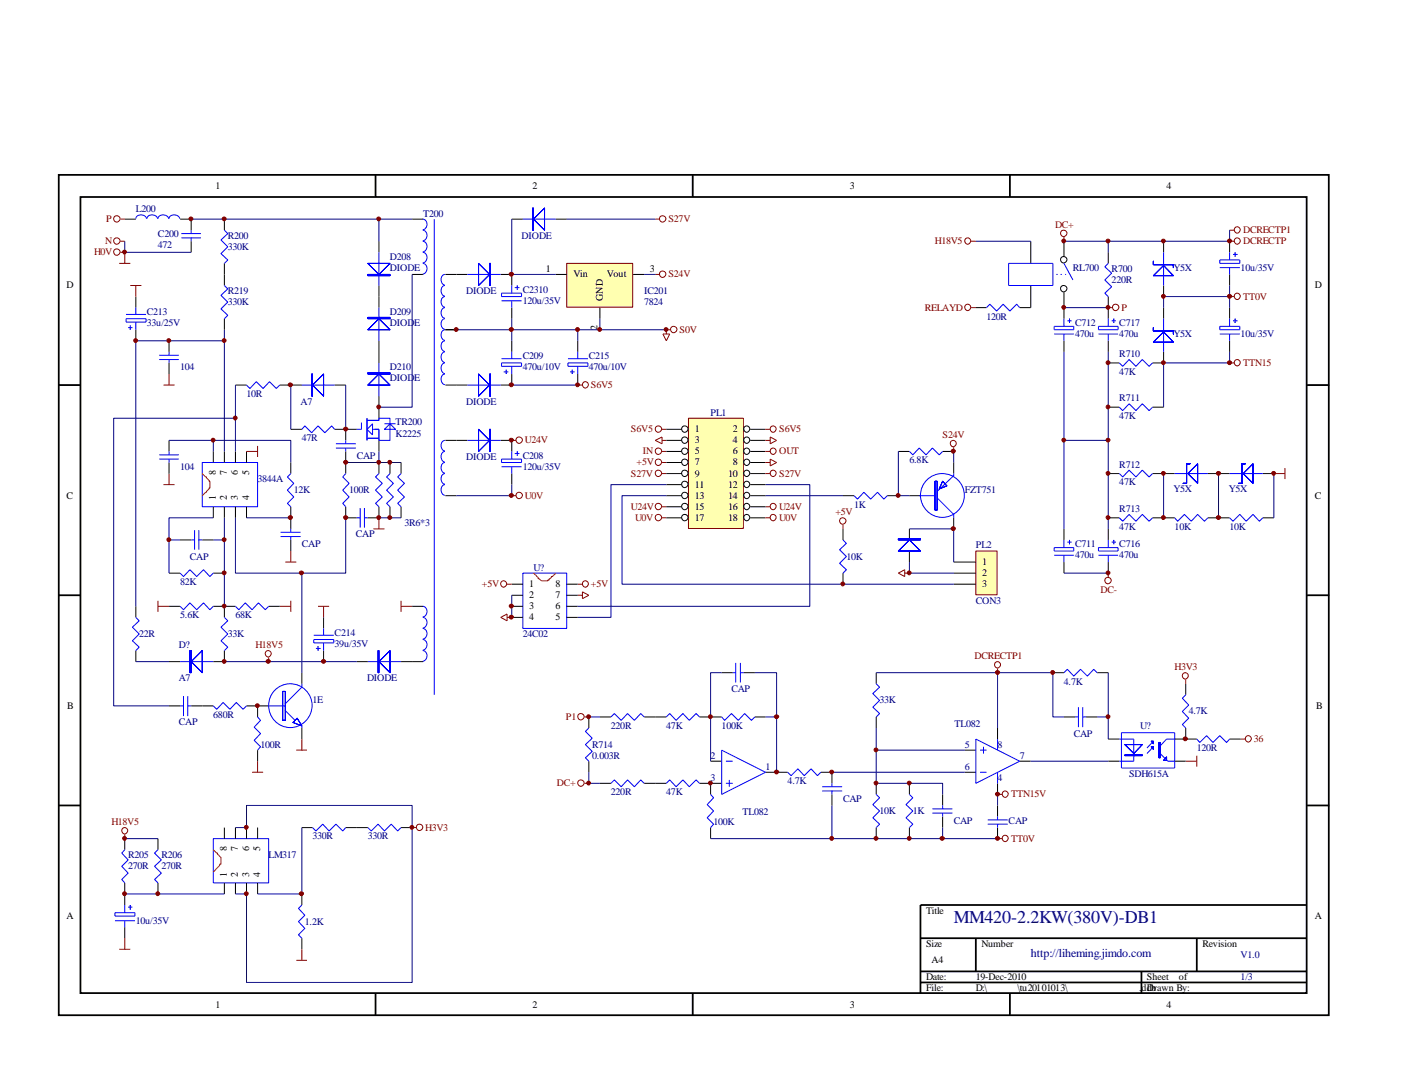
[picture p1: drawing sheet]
<svg xmlns="http://www.w3.org/2000/svg" width="279mm" height="216mm" viewBox="0 0 279 216" stroke-linecap="round" stroke-linejoin="round" font-family="sans-serif">
<g fill="none" stroke="#000" stroke-width=".35">
<path d="M11.7 34.8h252.5v167.2h-252.5zM16 39.2h243.8v158.4h-243.8zM74.7 34.8v4.4M137.8 34.8v4.4M200.8 34.8v4.4M11.7 76.6h4.3M259.9 76.6h4.4M11.7 118.4h4.3M259.9 118.4h4.4M11.7 160.3h4.3M259.9 160.3h4.4M74.7 197.7v4.4"/>
<path d="M137.8 197.7v4.4M183 186.7h76.9M183 193.3h76.9M183 195.5h76.9M194.1 186.7v6.6M200.8 197.7v4.4M227 193.3v4.4M238 186.7v6.6M259.9 180.1h-76.9v17.6"/>
</g>
<g fill="none" stroke="#000" stroke-width=".2">
<path d="M27 59v2.2M44.6 43.6v2.2M44.6 52.4v4.4M75.4 48v2.2M75.4 56.8v4.4M82 43.6h2.2M82 54.6h2.2M88.6 54.6h4.4M99.6 54.6h2.2M101.8 43.6h2.2M110.5 43.6h2.2M27 65.6v2.2"/>
<path d="M33.6 67.8v2.2M33.6 72.2v2.2M44.6 63.4v2.2M46.8 76.6h2.2M55.6 76.6h4.4M66.5 76.6h2.2M75.4 67.8v4.4M75.4 78.8v4.4M88.6 65.6h2.2M88.6 76.6h4.4M99.6 76.6h2.2M33.6 87.6v2.2"/>
<path d="M33.6 92v2.2M42.4 89.8v2.2M44.6 89.8v2.2M46.8 89.8v2.2M49 89.8v2.2M57.8 85.4h2.2M57.8 92v2.2M66.5 85.4h4.5M68.7 92v2.2M75.4 87.6v2.2M75.4 92v2.2M88.6 98.6h2.2"/>
<path d="M88.6 87.6h4.4M99.6 87.6h2.2M33.6 114h2.2M35.8 107.4h2.2M40.2 107.4h2.2M42.4 100.8v2.2M42.4 114h2.2M44.6 100.8v2.2M46.8 100.8v2.2M49 100.8v2.2M57.8 100.8v4.4M57.8 107.4v2.2"/>
<path d="M68.7 100.8v2.2h2.3M75.4 100.8v2.2h-2.2M27 120.6v2.3M27 129.5v2.2M33.6 120.6h2.2M33.6 131.7h2.2M42.4 120.6h4.4M44.6 129.5v2.2h-2.2M44.6 120.6v2.3M53.4 120.6h2.2M60 133.9v2.2M64.3 122.9v2.2"/>
<path d="M64.3 129.5v2.2M71 131.7h2.2M79.8 131.7h4.4M82 120.6h2.2M33.6 140.5h2.2M38 140.5h4.4M49 140.5h4.4M51.2 140.5v2.2M51.2 149.3v2.2M60 144.9v2.2"/>
</g>
<g fill="none" stroke="#00f" stroke-width=".2">
<path d="M44.6 45.8l.7 .7-1.4 1.3 1.4 1.3-1.4 1.4 1.4 1.2-.7 .7M44.6 56.8l.7 .7-1.4 1.3 1.4 1.3-1.4 1.4 1.4 1.2-.7 .7M75.4 50.2v6.6M84.1 45.8a1.08 1.08 0 0 1 .8 1.1 1.08 1.08 0 0 1-.8 1M84.1 48a1.08 1.08 0 0 1 .8 1.1 1.08 1.08 0 0 1-.8 1M84.1 50.2a1.08 1.08 0 0 1 .8 1.1 1.08 1.08 0 0 1-.8 1M84.1 43.6a1.08 1.08 0 0 1 .8 1.1 1.08 1.08 0 0 1-.8 1M84.1 52.4a1.08 1.08 0 0 1 .8 1.1 1.08 1.08 0 0 1-.8 1M86.4 43.6v94.7M88.5 59a1.12 1.12 0 0 0-.8 1.1 1.12 1.12 0 0 0 .8 1M88.5 56.8a1.12 1.12 0 0 0-.8 1.1 1.12 1.12 0 0 0 .8 1M88.5 54.6a1.12 1.12 0 0 0-.8 1.1 1.12 1.12 0 0 0 .8 1"/>
<path d="M93 54.6h6.6M104 43.6h6.5M25.1 63.4h3.9v.7h-3.9zM25.1 62.6h3.9M25.5 65.2h.8M25.9 64.8v.8M27 61.2v1.4M27 64.1v1.5M31.7 70.7h3.9M31.7 71.5h3.9M33.6 70v.7M33.6 71.5v.7"/>
<path d="M49 76.6l.7 .7 1.3-1.4 1.3 1.4 1.3-1.4 1.3 1.4 .7-.7M60 76.6h6.5M75.4 61.2v6.6M75.4 72.2v6.6M88.5 61.2a1.12 1.12 0 0 0-.8 1.1 1.12 1.12 0 0 0 .8 1M88.5 63.4a1.12 1.12 0 0 0-.8 1.1 1.12 1.12 0 0 0 .8 1M88.5 72.2a1.12 1.12 0 0 0-.8 1.1 1.12 1.12 0 0 0 .8 1M88.5 70a1.12 1.12 0 0 0-.8 1.1 1.12 1.12 0 0 0 .8 1M88.5 67.8a1.12 1.12 0 0 0-.8 1.1 1.12 1.12 0 0 0 .8 1M88.5 74.4a1.12 1.12 0 0 0-.8 1.1 1.12 1.12 0 0 0 .8 1M88.5 65.6a1.12 1.12 0 0 0-.8 1.1 1.12 1.12 0 0 0 .8 1M93 76.6h6.6"/>
<path d="M31.7 90.5h3.9M31.7 91.4h3.9M33.6 89.8v.7M33.6 91.4v.6M40.2 92h11v8.8h-11zM57.8 94.2l-.7 .7 1.3 1.3-1.3 1.3 1.3 1.4-1.3 1.3 .7 .6M60 85.4l.6-.6 1.4 1.3 1.2-1.3 1.4 1.3 1.4-1.3 .5 .6M68.7 94.2l-.5 .7 1.2 1.3-1.2 1.3 1.2 1.4-1.2 1.3 .5 .6M71.9 84.1v1.3h-.9M73 83.7h2.4v-.5h2.2v4.4h-2.2v-2.2h-1.3M73 83.2v4.4M73 87.2h2.4"/>
<path d="M73 85.4l1.1-1.1v2.2zM75.4 94.2l-.7 .7 1.3 1.3-1.3 1.3 1.3 1.4-1.3 1.3 .7 .6M76.5 85.4l1.1-1.1 1.1 1.1zM76.5 84.3h2.2M88.5 94.2a1.12 1.12 0 0 0-.8 1.1 1.12 1.12 0 0 0 .8 1.1M88.5 92a1.12 1.12 0 0 0-.8 1.1 1.12 1.12 0 0 0 .8 1M88.5 89.8a1.12 1.12 0 0 0-.8 1.1 1.12 1.12 0 0 0 .8 1M88.5 96.4a1.12 1.12 0 0 0-.8 1.1 1.12 1.12 0 0 0 .8 1.1M88.5 87.6a1.12 1.12 0 0 0-.8 1.1 1.12 1.12 0 0 0 .8 1M93 87.6h6.6M35.8 114l.7 .7 1.3-1.3 1.3 1.3 1.4-1.3 1.2 1.3 .7-.7M38 107.4h.7"/>
<path d="M38.7 105.5v3.9M39.5 107.4h.7M39.5 105.5v3.9M55.8 105.9h4M55.8 106.8h4M57.8 105.2v.7M57.8 106.8v.6M71 103h.6M71.6 101.1v3.9M72.5 103h.7M72.5 101.1v3.9M27 122.9l.7 .6-1.4 1.3 1.4 1.4-1.4 1.3 1.4 1.3-.7 .7"/>
<path d="M35.8 120.6l.7 .7 1.3-1.3 1.3 1.3 1.4-1.3 1.2 1.3 .7-.7M35.8 131.7h6.6M36.5 138.5v4M37.3 138.5v4M44.6 122.9l.7 .6-1.4 1.3 1.4 1.4-1.4 1.3 1.4 1.3-.7 .7M46.8 120.6l.7 .7 1.3-1.3 1.3 1.3 1.3-1.3 1.3 1.3 .7-.7M60 136.1v.6l-3.3 3.3M62.4 127.3h4v.6h-4zM62.4 126.4h4M62.8 129h1M63.2 128.6v.9M64.3 125.1v1.3"/>
<path d="M64.3 127.9v1.6M73.2 131.7h6.6M84.1 122.9a1.08 1.08 0 0 1 .8 1 1.08 1.08 0 0 1-.8 1.1M84.1 125.1a1.08 1.08 0 0 1 .8 1 1.08 1.08 0 0 1-.8 1.1M84.1 127.3a1.08 1.08 0 0 1 .8 1 1.08 1.08 0 0 1-.8 1.1M84.1 120.6a1.08 1.08 0 0 1 .8 1.1 1.08 1.08 0 0 1-.8 1.1M84.1 129.5a1.08 1.08 0 0 1 .8 1 1.08 1.08 0 0 1-.8 1.1M35.8 140.5h.7M37.3 140.5h.7M42.4 140.5l.7 .6 1.3-1.3 1.3 1.3 1.3-1.3 1.3 1.3 .7-.6M51.2 142.7l.6 .6-1.3 1.4 1.3 1.3-1.3 1.3 1.3 1.3-.6 .7M53.4 140.5h3.3"/>
<path d="M56.7 141.4l2 1.9M60 144.4v.5"/>
<circle cx="57.7" cy="140.4" r="4.3"/>
</g>
<path d="M40.2 94.2l.7 .7a1.57 1.57 0 0 1 .8 1.5v.3a1.57 1.57 0 0 1-.8 1.3l-.7 .6" fill="none" stroke="#f00" stroke-width=".2"/>
<path d="M73.2 54.6v.3h4.4v-.3zM73.2 54.6v.3h4.4v-.3z" fill="#00f" stroke="#00f" stroke-width=".2"/>
<g fill="#00f" stroke="#00f" stroke-width=".2">
<path d="M73.2 52.4h4.4l-2.2 2.2zM73.2 52.4h4.4l-2.2 2.2z" fill-rule="evenodd"/>
<path d="M73.2 63.2v.2h4.4v-.2zM73.2 63.2v.2h4.4v-.2z" fill-rule="evenodd"/>
<path d="M73.2 65.6l2.2-2.2 2.2 2.2zM73.2 65.6l2.2-2.2 2.2 2.2z" fill-rule="evenodd"/>
<path d="M73.2 74.2v.2h4.4v-.2zM73.2 74.2v.2h4.4v-.2z" fill-rule="evenodd"/>
<path d="M75.4 74.4l2.2 2.2h-4.4zM75.4 74.4l2.2 2.2h-4.4z" fill-rule="evenodd"/>
<path d="M62 74.4v4.4h.1v-4.4zM62 74.4v4.4h.1v-4.4z" fill-rule="evenodd"/>
<path d="M64.3 74.4v4.4l-2.2-2.2zM64.3 74.4v4.4l-2.2-2.2z" fill-rule="evenodd"/>
<path d="M37.8 129.5v4.4h.2v-4.4zM37.8 129.5v4.4h.2v-4.4z" fill-rule="evenodd"/>
<path d="M38 131.7l2.2-2.2v4.4zM38 131.7l2.2-2.2v4.4z" fill-rule="evenodd"/>
<path d="M75.2 129.5v4.4h.2v-4.4zM75.2 129.5v4.4h.2v-4.4z" fill-rule="evenodd"/>
<path d="M75.4 131.7l2.2-2.2v4.4zM75.4 131.7l2.2-2.2v4.4z" fill-rule="evenodd"/>
<path d="M56.2 137.6v5.7h.5v-5.7zM56.2 137.6v5.7h.5v-5.7z" fill-rule="evenodd"/>
<path d="M58.3 143.8l1.7 .6-.9-1.5zM58.3 143.8l1.7 .6-.9-1.5z" fill-rule="evenodd"/>
<path d="M97.4 52.4v4.4h.1v-4.4zM97.4 52.4v4.4h.1v-4.4z" fill-rule="evenodd"/>
<path d="M95.2 52.4l2.2 2.2-2.2 2.2zM95.2 52.4l2.2 2.2-2.2 2.2z" fill-rule="evenodd"/>
<path d="M97.4 74.4v4.4h.1v-4.4zM97.4 74.4v4.4h.1v-4.4z" fill-rule="evenodd"/>
<path d="M95.2 74.4l2.2 2.2-2.2 2.2zM95.2 74.4l2.2 2.2-2.2 2.2z" fill-rule="evenodd"/>
<path d="M97.4 85.4v4.4h.1v-4.4zM97.4 85.4v4.4h.1v-4.4z" fill-rule="evenodd"/>
<path d="M95.2 85.4l2.2 2.2-2.2 2.2zM95.2 85.4l2.2 2.2-2.2 2.2z" fill-rule="evenodd"/>
<path d="M105.9 41.4v4.4h.2v-4.4zM105.9 41.4v4.4h.2v-4.4z" fill-rule="evenodd"/>
<path d="M108.3 41.4v4.4l-2.2-2.2zM108.3 41.4v4.4l-2.2-2.2z" fill-rule="evenodd"/>
</g>
<g fill="none" stroke="#800000" stroke-width=".2">
<path d="M23.7 52.4h2.2M24 43.6h.8M24.8 50.2v2.2M25.9 56.8h2.2M27 56.8v2.2M32.5 76.6h2.2M33.6 74.4v2.2M32.5 96.4h2.2M33.6 94.2v2.2M49 89.8h2.2M51.2 88.7v2.2M31.4 119.5v2.3"/>
<path d="M56.7 111.8h2.2M57.8 109.6v2.2M57.8 119.5v2.3M74.3 105.2h2.2M75.4 103v2.2M31.4 120.6h2.2M55.6 120.6h2.2M63.2 120.6h2.2M64.3 120.6v2.3M50.1 153.7h2.2M51.2 151.5v2.2M58.9 149.3h2.1"/>
<path d="M60 147.1v2.2"/>
<circle cx="23.2" cy="43.5" r=".64"/>
</g>
<g fill="none" stroke="#000080" stroke-width=".2">
<path d="M38 43.6h44M75.4 43.6v4.4M82 54.6v26.4h-6.6M44.6 67.8h-17.6v52.8M44.6 65.6v24.2M46.8 76.6v13.2M57.8 76.6v8.8M68.7 76.6v8.8M33.6 87.6h8.8M42.4 89.8v-2.2h15.4v4.4M46.8 83.2h-24.2v57.3h11M75.4 89.8v2.2h-6.7"/>
<path d="M33.6 107.4h2.2M42.4 103h-8.8v11M44.6 103v4.4h-2.2M44.6 107.4v13.2M46.8 103v11h21.9v-11M49 103h8.8M60 114v19.9M27 131.7h6.6M44.6 131.7h26.4"/>
</g>
<g fill="#800000" stroke="#800000" stroke-width=".2">
<circle cx="57.8" cy="76.6" r=".4"/>
<circle cx="57.8" cy="103" r=".4"/>
<circle cx="68.8" cy="103" r=".4"/>
<circle cx="33.6" cy="107.4" r=".38"/>
<circle cx="44.6" cy="107.4" r=".38"/>
<circle cx="75.3" cy="81" r=".38"/>
<circle cx="44.6" cy="131.6" r=".38"/>
<circle cx="44.6" cy="67.8" r=".38"/>
<circle cx="27" cy="67.8" r=".38"/>
<circle cx="64.4" cy="131.6" r=".4"/>
<circle cx="33.6" cy="67.8" r=".38"/>
<circle cx="51.2" cy="140.4" r=".38"/>
<circle cx="46.8" cy="83.2" r=".38"/>
<circle cx="42.4" cy="87.6" r=".38"/>
<circle cx="60" cy="114" r=".4"/>
<circle cx="44.6" cy="120.6" r=".38"/>
<circle cx="44.6" cy="114" r=".38"/>
</g>
<path d="M112.8 52.5h12.9v8.5h-12.9z" fill="#ffffb0"/>
<g fill="none" stroke="#800000" stroke-width=".2">
<path d="M24 50.2h.8M112.7 52.4h13.1v8.7h-13.1zM130.3 54.6h.8M130.3 43.6h.8M193.1 48h1M211.6 47.2v.8M244.5 59h.9M244.5 48h.9M244.5 45.8h.9M114.9 76.6h.9M131.8 66.5h1.4l-.7 1.3zM132.5 65.6v.9"/>
<path d="M193.1 61.2h1M220.4 61.2h.8M244.5 72.2h.9M101.8 87.6h.8M101.8 98.6h.8M253.3 94.2h2.2M255.5 93.1v2.2M79.8 119.5v2.3M220.4 114v.9M53.4 130.8v.9M79.8 120.6h2.2M198.4 133v.9"/>
<path d="M235.8 135.2v.9M116.2 155.9h.9M116.2 142.7h.9M198.4 158.1h.9M235.8 151.5h2.2M238 150.4v2.2M246.7 147.1h.9M24.8 166v.9M82 164.7h.8M198.4 166.9h.9M23.7 188.9h2.2M24.8 186.7v2.2"/>
<path d="M58.9 191.1h2.1M60 188.9v2.2"/>
<circle cx="23.2" cy="50.2" r=".64"/>
<circle cx="131.8" cy="43.5" r=".64"/>
<circle cx="131.8" cy="54.6" r=".64"/>
<circle cx="192.4" cy="47.9" r=".61"/>
<circle cx="211.5" cy="46.4" r=".64"/>
<circle cx="246" cy="58.9" r=".61"/>
<circle cx="246" cy="47.9" r=".61"/>
<circle cx="246" cy="45.7" r=".61"/>
<circle cx="116.4" cy="76.6" r=".61"/>
<circle cx="192.4" cy="61.1" r=".61"/>
<circle cx="221.9" cy="61.2" r=".64"/>
<circle cx="246" cy="72.2" r=".61"/>
<circle cx="103.2" cy="98.6" r=".64"/>
<circle cx="103.2" cy="87.6" r=".64"/>
<circle cx="220.3" cy="115.5" r=".64"/>
<circle cx="53.3" cy="130.1" r=".61"/>
<circle cx="198.4" cy="132.3" r=".61"/>
<circle cx="235.7" cy="134.5" r=".61"/>
<circle cx="115.5" cy="155.8" r=".64"/>
<circle cx="115.5" cy="142.6" r=".64"/>
<circle cx="199.9" cy="158" r=".61"/>
<circle cx="248.2" cy="147" r=".61"/>
<circle cx="24.8" cy="165.3" r=".61"/>
<circle cx="83.4" cy="164.6" r=".64"/>
<circle cx="199.9" cy="166.8" r=".61"/>
</g>
<g fill="none" stroke="#000" stroke-width=".2">
<path d="M24.8 43.6h2.2M35.8 43.6h2.2v2.2M38 48v2.2M101.8 54.6v2.2M110.5 54.6h2.2M125.9 54.6h2.2M205 48v4.4M205 56.8v4.4h-2.2M211.6 48v3.1M211.6 58.2v5.2M220.4 50.2v2.2M220.4 59v4.4"/>
<path d="M231.4 48v2.2M231.4 56.8v2.2M244.5 48v2.2M244.5 54.6v2.2M101.8 61.2v2.2M101.8 67.8v2.2M101.8 74.4v2.2M114.9 67.8v2.2M114.9 74.4v2.2M119.3 61.2v2.2M194.1 61.2h2.1M211.6 67.8v2.2"/>
<path d="M220.4 72.2h2.2M220.4 67.8v2.2M231.4 70v2.2h-2.2M231.4 61.2v2.2M244.5 61.2v2.2M244.5 67.8v2.2M68.7 85.4v2.2M68.7 89.8v2.2M77.6 92v2.2M79.8 92v2.2M101.8 87.6v2.2M101.8 94.2v2.2"/>
<path d="M220.4 81h2.2M220.4 94.2h2.2M229.2 81h2.2M229.2 94.2h4.4M240.2 94.2h4.3M251.1 94.2h2.2M77.6 100.8v2.2M79.8 100.8v2.2M211.6 105.2v2.2M211.6 111.8v2.2M220.4 103h2.2M220.4 105.2v2.2"/>
<path d="M220.4 111.8v2.2M229.2 103h4.4M240.2 103h4.3M251.1 103h2.2M143.5 133.9h2.2M147.9 133.9h2.2M174.2 133.9v2.2M209.4 133.9h2.2M218.2 133.9h2.2M235.8 136.1v2.2M117.1 142.7v2.2M117.1 151.5v2.2"/>
<path d="M119.3 155.9h2.2M119.3 142.7h2.2M128.1 155.9h4.4M128.1 142.7h4.4M139.1 155.9h4.4M139.1 142.7h4.4M141.3 151.5h2.2M141.3 155.9v2.2M150.1 142.7h2.1M152.2 153.7h4.4M163.2 153.7h2.2v2.2M165.4 158.1v2.2"/>
<path d="M174.2 142.7v2.2M174.2 155.9v2.2M180.8 155.9v2.2M187.5 158.1v2.2M191.9 153.7h2.2M191.9 149.3h2.2M198.4 144.9v2.2M198.4 155.9v2.2M202.8 151.5h2.2M211.6 142.7h2.2M216 142.7h2.2M220.4 151.5h2.2"/>
<path d="M220.4 147.1h2.2M233.6 151.5h2.2M233.6 147.1h4.4M235.8 144.9v2.2M244.5 147.1h2.2M24.8 166.9v2.2M24.8 175.7v4.4M31.4 166.9v2.2M31.4 175.7v2.2M44.6 164.7v2.2M44.6 175.7v2.2M46.8 164.7v2.2"/>
<path d="M46.8 175.7v2.2M49 164.7v2.2M49 175.7v2.2M51.2 164.7v2.2M51.2 175.7v2.2M60 164.7h2.1M60 177.9v2.2M68.7 164.7h4.5M79.8 164.7h2.2M141.3 164.7v2.2M174.2 164.7v2.2M180.8 164.7v2.2"/>
<path d="M187.5 162.5v2.2M198.4 160.3v2.2M198.4 164.7v2.2M24.8 184.5v2.2M60 186.7v2.2"/>
<circle cx="211.5" cy="51.7" r=".64"/>
<circle cx="211.5" cy="57.4" r=".64"/>
</g>
<g fill="none" stroke="#00f" stroke-width=".2">
<path d="M27 43.5a1.12 1.12 0 0 1 1.1-.7 1.12 1.12 0 0 1 1 .7M29.2 43.5a1.12 1.12 0 0 1 1.1-.7 1.12 1.12 0 0 1 1 .7M31.4 43.5a1.12 1.12 0 0 1 1.1-.7 1.12 1.12 0 0 1 1 .7M33.6 43.5a1.12 1.12 0 0 1 1.1-.7 1.12 1.12 0 0 1 1 .7M36.1 46.5h3.9M36.1 47.3h3.9M38 45.8v.7M38 47.3v.7M99.7 58.3h4v.7h-4zM99.7 59.9h4M101.8 56.8v1.5M101.8 59.9v1.3"/>
<path d="M102.4 57.2h.9M102.9 56.8v.9M200.6 52.4h8.8v4.4h-8.8zM210.1 54.6h.2M210.9 54.6h.3M211.6 52.4l1.8 3.3M211.8 54.6h.2M220.4 52.4l-.7 .7 1.4 1.3-1.4 1.3 1.4 1.4-1.4 1.2 .7 .7M231.4 50.2v6.6M242.6 51.7h3.9v.7h-3.9zM242.6 53.3h3.9M244.5 50.2v1.5"/>
<path d="M244.5 53.3v1.3M245.2 50.6h.9M245.6 50.2v.9M99.7 72.2h4v.7h-4zM99.7 71.4h4M100.2 74h.9M100.7 73.6v.8M101.8 70v1.4M101.8 72.9v1.5M112.9 71.4h4M112.9 72.2h4v.7h-4zM113.4 74h.9"/>
<path d="M113.8 73.6v.8M114.9 70v1.4M114.9 72.9v1.5M196.2 61.2l.6-.7 1.4 1.4 1.3-1.4 1.3 1.4 1.4-1.4 .6 .7M209.6 66.5h3.9M209.6 64.9h3.9v.7h-3.9zM211.6 63.4v1.5M211.6 66.5v1.3M212.3 63.8h.8M212.7 63.4v.9M218.4 64.9h3.9v.7h-3.9zM218.4 66.5h3.9"/>
<path d="M220.4 63.4v1.5M220.4 66.5v1.3M221.1 63.8h.8M221.5 63.4v.9M222.6 72.2l.7 .7 1.2-1.4 1.4 1.4 1.3-1.4 1.3 1.4 .7-.7M231.4 63.4v6.6M242.6 66.5h3.9M242.6 64.9h3.9v.7h-3.9zM244.5 63.4v1.5M244.5 66.5v1.3M245.2 63.8h.9M245.6 63.4v.9"/>
<path d="M66.8 88.3h4M66.8 89.2h4M68.7 87.6v.7M68.7 89.2v.6M77.6 94.2l-.7 .7 1.3 1.3-1.3 1.3 1.3 1.4-1.3 1.3 .7 .6M79.8 94.2l-.7 .7 1.3 1.3-1.3 1.3 1.3 1.4-1.3 1.3 .7 .6M99.7 91.4h4v.6h-4zM99.7 92.9h4M101.8 89.8v1.6M101.8 92.9v1.3M102.4 90.3h.9M102.9 89.8v.9"/>
<path d="M222.6 81l.7 .7 1.2-1.4 1.4 1.4 1.3-1.4 1.3 1.4 .7-.7M222.6 94.2l.7 .7 1.2-1.3 1.4 1.3 1.3-1.3 1.3 1.3 .7-.7M233.6 94.2h6.6M244.5 94.2h6.6M209.6 110.5h3.9M209.6 109h3.9v.6h-3.9zM211.6 107.4v1.6M211.6 110.5v1.3M212.3 107.9h.8M212.7 107.4v.9M218.4 109h3.9v.6h-3.9zM218.4 110.5h3.9"/>
<path d="M220.4 107.4v1.6M220.4 110.5v1.3M221.1 107.9h.8M221.5 107.4v.9M222.6 103l.7 .7 1.2-1.3 1.4 1.3 1.3-1.3 1.3 1.3 .7-.7M233.6 103l.6 .7 1.3-1.3 1.4 1.3 1.3-1.3 1.3 1.3 .7-.7M244.5 103l.7 .7 1.3-1.3 1.3 1.3 1.4-1.3 1.2 1.3 .7-.7M145.7 133.9h.6M146.3 131.9v3.9M147.2 133.9h.7M147.2 131.9v3.9M174.2 136.1l.7 .6-1.3 1.3 1.3 1.4-1.3 1.3 1.3 1.3-.7 .7"/>
<path d="M211.6 133.9l.7-.7 1.2 1.3 1.4-1.3 1.3 1.3 1.3-1.3 .7 .7M235.8 138.3l-.7 .6 1.3 1.4-1.3 1.3 1.3 1.3-1.3 1.3 .7 .7M117.1 144.9l-.7 .6 1.4 1.4-1.4 1.3 1.4 1.3-1.4 1.3 .7 .7M121.5 142.7l.7-.7 1.3 1.3 1.3-1.3 1.4 1.3 1.2-1.3 .7 .7M121.5 155.9l.7-.7 1.3 1.3 1.3-1.3 1.4 1.3 1.2-1.3 .7 .7M132.5 142.7l.7-.7 1.3 1.3 1.3-1.3 1.3 1.3 1.3-1.3 .7 .7M132.5 155.9l.7-.7 1.3 1.3 1.3-1.3 1.3 1.3 1.3-1.3 .7 .7M141.3 158.1l.6 .7-1.3 1.3 1.3 1.3-1.3 1.3 1.3 1.3-.6 .7M143.5 142.7l.6 .6 1.4-1.3 1.3 1.3 1.3-1.3 1.3 1.3 .7-.6M143.5 149.3l8.7 4.4-8.7 4.4zM144.4 151.5h1.3M144.4 155.9h1.3"/>
<path d="M145 155.2v1.3M156.6 153.7l.7 .6 1.4-1.3 1.2 1.3 1.4-1.3 1.3 1.3 .6-.6M163.5 156.5h4M163.5 157.4h4M165.4 155.9v.6M165.4 157.4v.7M174.2 158.1l.7 .7-1.3 1.3 1.3 1.3-1.3 1.3 1.3 1.3-.7 .7M180.8 158.1l.7 .7-1.3 1.3 1.3 1.3-1.3 1.3 1.3 1.3-.7 .7M194.1 147.1l8.7 4.4-8.7 4.4zM194.9 153.7h1.3M194.9 149.3h1.3M195.6 148.6v1.3"/>
<path d="M198.4 147.1v2.2M198.4 153.7v2.2M213.8 142.7h.7M214.5 140.7v4M215.3 142.7h.7M215.3 140.7v4M222.6 147.1h2.9v4.4h-2.9M223 145.8h10.6v7h-10.6zM229.4 148.6l-1.3 1.3M229.4 147.5l-1.3 1.3M230.7 149.9l1.5 1.6h1.4M233.6 147.1h-1.6l-1.3 1.3"/>
<path d="M238 147.1l.6 .6 1.3-1.3 1.3 1.3 1.4-1.3 1.3 1.3 .6-.6M24.8 169.1l-.6 .7 1.3 1.3-1.3 1.3 1.3 1.3-1.3 1.3 .6 .7M31.4 169.1l-.7 .7 1.4 1.3-1.4 1.3 1.4 1.3-1.4 1.3 .7 .7M42.4 166.9h11v8.8h-11zM62.1 164.7l.7 .7 1.4-1.4 1.2 1.4 1.4-1.4 1.4 1.4 .5-.7M73.2 164.7l.6 .7 1.4-1.4 1.3 1.4 1.3-1.4 1.3 1.4 .7-.7M185.4 161h4M185.4 161.8h4M187.5 160.3v.7M187.5 161.8v.7M196.4 163.2h4M196.4 164h4"/>
<path d="M198.4 162.5v.7M198.4 164v.7M22.9 181.6h3.9v.7h-3.9zM22.9 183.2h3.9M24.8 180.1v1.5M24.8 183.2v1.3M25.5 180.5h.8M25.9 180.1v.9M60 180.1l-.6 .7 1.2 1.3-1.2 1.3 1.2 1.3-1.2 1.3 .6 .7"/>
</g>
<g fill="none" stroke="#000080" stroke-width=".2">
<path d="M24.8 50.2h13.2M101.8 43.6v11h8.7M112.7 43.6h17.6M128.1 54.6h2.2M194.1 48h10.9M211.6 48h8.8v2.2M244.5 59h-13.1v2.2M244.5 45.8v2.2h-24.1M244.5 56.8v4.4M101.8 63.4v4.4M101.8 76.6h13.1M114.9 65.6v2.2"/>
<path d="M119.3 63.4v2.2h-28.5M211.6 61.2h8.8M211.6 70v35.2M220.4 70v35.2M244.5 70v2.2h-13.1v8.8M75.4 92h4.4M101.8 96.4v2.2h-11M211.6 87.6h8.8M231.4 94.2v8.8M242.3 94.2v8.8M253.3 94.2v8.8M75.4 103h4.4"/>
<path d="M211.6 114h8.8M143.5 133.9h-2.2v17.6M150.1 133.9h4.3v19.8M174.2 133.9h35.2v8.8h2.2M198.4 133.9v11M220.4 133.9v13.2M117.1 142.7h2.2M117.1 153.7v2.2h2.2M152.2 142.7h2.2M165.4 153.7h26.5M174.2 144.9v11h13.3v2.2M174.2 149.3h17.7"/>
<path d="M198.4 158.1v2.2M205 151.5h15.4M218.2 142.7h2.2M24.8 177.9h19.8M24.8 166.9h6.6M46.8 164.7h2.2v-4.4h33v35.2h-33v-17.6h-2.2M60 164.7v13.2h-8.8M141.3 166.9h24.1M165.4 160.3v6.6h22.1v-2.2M187.5 166.9h10.9"/>
</g>
<path d="M236 92.3h.6h-.6v3.9h-.7h.7zM236 92.3h.6h-.6v3.9h-.7h.7z" fill="#00f" stroke="#00f" stroke-width=".2"/>
<g fill="#00f" stroke="#00f" stroke-width=".2">
<path d="M236.2 94.2l2-1.9v3.9zM236.2 94.2l2-1.9v3.9z" fill-rule="evenodd"/>
<path d="M247 92.3h.6h-.6v3.9h-.7h.7zM247 92.3h.6h-.6v3.9h-.7h.7z" fill-rule="evenodd"/>
<path d="M247.2 94.2l2-1.9v3.9zM247.2 94.2l2-1.9v3.9z" fill-rule="evenodd"/>
<path d="M229.4 52v.7h3.9v.6v-.6h-3.9zM229.4 52v.7h3.9v.6v-.6h-3.9z" fill-rule="evenodd"/>
<path d="M229.4 54.9l2-2.1 1.9 2.1zM229.4 54.9l2-2.1 1.9 2.1z" fill-rule="evenodd"/>
<path d="M229.4 65.2v.7h3.9v.6v-.6h-3.9zM229.4 65.2v.7h3.9v.6v-.6h-3.9z" fill-rule="evenodd"/>
<path d="M229.4 68.1l2-2.1 1.9 2.1zM229.4 68.1l2-2.1 1.9 2.1z" fill-rule="evenodd"/>
<path d="M223.7 148.2h3.5l-1.7 1.7zM223.7 148.2h3.5l-1.7 1.7z" fill-rule="evenodd"/>
<path d="M223.7 150.2h3.5v.2h-3.5zM223.7 150.2h3.5v.2h-3.5z" fill-rule="evenodd"/>
<path d="M228.9 147.5l.5 .5v-.5zM228.9 147.5l.5 .5v-.5z" fill-rule="evenodd"/>
<path d="M228.9 148.6l.5 .5v-.5zM228.9 148.6l.5 .5v-.5z" fill-rule="evenodd"/>
<path d="M230.5 147.7v3.1h.2v-3.1zM230.5 147.7v3.1h.2v-3.1z" fill-rule="evenodd"/>
<path d="M232 150.6v.7h-.6zM232 150.6v.7h-.6z" fill-rule="evenodd"/>
</g>
<g fill="#800000" stroke="#800000" stroke-width=".2">
<circle cx="44.6" cy="43.6" r=".38"/>
<circle cx="38" cy="43.6" r=".38"/>
<circle cx="75.3" cy="43.6" r=".38"/>
<circle cx="68.8" cy="92" r=".4"/>
<circle cx="68.8" cy="85.4" r=".4"/>
<circle cx="75.3" cy="92" r=".38"/>
<circle cx="77.5" cy="92" r=".38"/>
<circle cx="75.3" cy="103" r=".38"/>
<circle cx="77.5" cy="103" r=".38"/>
<circle cx="101.7" cy="87.6" r=".4"/>
<circle cx="101.7" cy="98.6" r=".4"/>
<circle cx="101.7" cy="76.6" r=".4"/>
<circle cx="114.9" cy="76.6" r=".38"/>
<circle cx="101.7" cy="54.6" r=".4"/>
<circle cx="90.7" cy="65.6" r=".38"/>
<circle cx="101.7" cy="65.6" r=".4"/>
<circle cx="114.9" cy="65.6" r=".38"/>
<circle cx="53.4" cy="131.6" r=".4"/>
<circle cx="24.8" cy="177.8" r=".38"/>
<circle cx="31.4" cy="177.8" r=".38"/>
<circle cx="60" cy="177.8" r=".4"/>
<circle cx="49" cy="164.6" r=".38"/>
<circle cx="81.9" cy="164.6" r=".38"/>
<circle cx="49" cy="177.8" r=".38"/>
<circle cx="24.8" cy="166.8" r=".38"/>
<circle cx="141.3" cy="155.8" r=".38"/>
<circle cx="154.5" cy="153.6" r=".4"/>
<circle cx="198.4" cy="158" r=".4"/>
<circle cx="141.3" cy="142.6" r=".38"/>
<circle cx="117.1" cy="155.8" r=".38"/>
<circle cx="165.4" cy="153.6" r=".38"/>
<circle cx="174.2" cy="155.8" r=".38"/>
<circle cx="174.2" cy="166.8" r=".38"/>
<circle cx="180.8" cy="155.8" r=".38"/>
<circle cx="180.8" cy="166.8" r=".38"/>
<circle cx="209.3" cy="133.8" r=".38"/>
<circle cx="198.4" cy="166.8" r=".4"/>
<circle cx="235.7" cy="147" r=".4"/>
<circle cx="187.4" cy="166.8" r=".4"/>
<circle cx="165.4" cy="166.8" r=".38"/>
<circle cx="220.3" cy="142.6" r=".38"/>
<circle cx="198.4" cy="133.8" r=".4"/>
<circle cx="174.2" cy="149.2" r=".38"/>
<circle cx="154.5" cy="142.6" r=".4"/>
</g>
<path d="M42.4 169.1l.7 .7h.2v.2a1.46 1.46 0 0 1 .6 1.7v.3h-.2v.2l-1.3 1.3" fill="none" stroke="#f00" stroke-width=".2"/>
<path d="M137 83.3h10.7v21.8h-10.7z" fill="#ffffb0"/>
<g fill="none" stroke="#800000" stroke-width=".2">
<path d="M130.3 87.6l1.4-.6v1.3zM131.7 85.4h.8M131.7 89.8h.8M131.7 87.6h.8M131.7 92h.8M131.7 94.2h.8M136.9 83.2h10.9v22h-10.9zM152.2 85.4h1M152.2 89.8h1M152.2 87.6h1M152.2 92h1M152.2 94.2h1"/>
<path d="M153.2 87l1.2 .6-1.2 .7zM153.2 91.4l1.2 .6-1.2 .7zM100.8 116.2h1M114.9 116.2h.9M114.9 118.4h.9M115.8 117.8l1.3 .6-1.3 .7zM131.7 100.8h.8M131.7 103h.8M152.2 100.8h1M152.2 103h1M99.6 122.9l1.2-.7v1.3zM100.8 122.9h1"/>
<circle cx="130.9" cy="85.4" r=".64"/>
<circle cx="130.9" cy="92" r=".64"/>
<circle cx="130.9" cy="89.8" r=".64"/>
<circle cx="130.9" cy="94.2" r=".64"/>
<circle cx="153.7" cy="85.4" r=".61"/>
<circle cx="153.7" cy="89.8" r=".61"/>
<circle cx="153.7" cy="94.2" r=".61"/>
<circle cx="100.1" cy="116.2" r=".61"/>
<circle cx="116.4" cy="116.2" r=".61"/>
<circle cx="130.9" cy="103" r=".64"/>
<circle cx="130.9" cy="100.8" r=".64"/>
<circle cx="153.7" cy="103" r=".61"/>
<circle cx="153.7" cy="100.8" r=".61"/>
</g>
<g fill="none" stroke="#000" stroke-width=".2">
<path d="M132.5 85.4h3.1M132.5 87.6h3.1M132.5 89.8h3.1M132.5 92h3.1M132.5 94.2h3.1M132.5 96.4h3.1M132.5 98.6h3.1M149.2 85.4h3M149.2 87.6h3M149.2 89.8h3M149.2 92h3M149.2 94.2h3"/>
<path d="M149.2 96.4h3M149.2 98.6h3M180.8 98.6h2.2M189.7 92v2.2M101.8 116.2h2.2M101.8 118.4h2.2M112.7 116.2h2.2M112.7 118.4h2.2M132.5 100.8h3.1M132.5 103h3.1M149.2 100.8h3M149.2 103h3"/>
<path d="M189.7 103v2.2M101.8 120.6h2.2M101.8 122.9h2.2M112.7 120.6h2.2M112.7 122.9h2.2"/>
<circle cx="136.2" cy="85.4" r=".64"/>
<circle cx="136.2" cy="92" r=".64"/>
<circle cx="136.2" cy="98.6" r=".64"/>
<circle cx="136.2" cy="89.8" r=".64"/>
<circle cx="136.2" cy="96.4" r=".64"/>
<circle cx="136.2" cy="94.2" r=".64"/>
<circle cx="136.2" cy="87.6" r=".64"/>
<circle cx="148.5" cy="92" r=".61"/>
<circle cx="148.5" cy="85.4" r=".61"/>
<circle cx="148.5" cy="98.6" r=".61"/>
<circle cx="148.5" cy="96.4" r=".61"/>
<circle cx="148.5" cy="89.8" r=".61"/>
<circle cx="148.5" cy="87.6" r=".61"/>
<circle cx="148.5" cy="94.2" r=".61"/>
<circle cx="136.2" cy="103" r=".64"/>
<circle cx="136.2" cy="100.8" r=".64"/>
<circle cx="148.5" cy="103" r=".61"/>
<circle cx="148.5" cy="100.8" r=".61"/>
</g>
<g fill="none" stroke="#00f" stroke-width=".2">
<path d="M182.8 98.6h3.1M186.4 99.1l3.3 3.3v.6M189.7 94.2v.5l-3.3 3.1M104 114h8.7v11.1h-8.7z"/>
<circle cx="187.4" cy="98.6" r="4.4"/>
</g>
<path d="M106.1 114l.9 .9v.2h.2a1.57 1.57 0 0 0 1.6 .5l.4-.2v-.3l.4-.2v-.2h.3l.6-.7" fill="none" stroke="#f00" stroke-width=".2"/>
<path d="M132.5 96.4h-11v26.5h-6.6M152.2 96.4h8.8v24.2h-46.1M101.8 118.4v4.5" fill="none" stroke="#000080" stroke-width=".2"/>
<circle cx="101.7" cy="122.8" r=".4" fill="#800000" stroke="#800000" stroke-width=".2"/>
<circle cx="101.7" cy="120.6" r=".4" fill="#800000" stroke="#800000" stroke-width=".2"/>
<g fill="#00f" stroke="#00f" stroke-width=".2">
<path d="M185.9 95.8v5.7h.5v-5.7zM185.9 95.8v5.7h.5v-5.7z" fill-rule="evenodd"/>
<path d="M187.5 95.8l.8 .9-1.5 .6zM187.5 95.8l.8 .9-1.5 .6z" fill-rule="evenodd"/>
</g>
<path d="M194.1 109.7h4.1v8.6h-4.1z" fill="#ffffb0"/>
<g fill="none" stroke="#800000" stroke-width=".2">
<path d="M24 48h.8M132.5 65.6h.8M189.7 89v.8M167.6 104.4v.8M178.6 114l1.3-.6v1.3zM179.9 114h.9M194.1 109.6h4.2v8.8h-4.2z"/>
<circle cx="23.2" cy="47.9" r=".64"/>
<circle cx="134" cy="65.6" r=".64"/>
<circle cx="189.6" cy="88.2" r=".61"/>
<circle cx="167.6" cy="103.7" r=".64"/>
</g>
<path d="M167.6 98.6h2.2M176.4 98.6h2.2M178.6 89.8h2.2M187.5 89.8h2.2M167.6 105.2v2.2M167.6 114v2.2M180.8 105.2v2.2M180.8 109.6v2.2M189.7 111.8h4.4M189.7 114h4.4M189.7 116.2h4.4" fill="none" stroke="#000" stroke-width=".2"/>
<path d="M178.6 107.2v.2h4.4v-.2zM178.6 107.2v.2h4.4v-.2z" fill="#00f" stroke="#00f" stroke-width=".2"/>
<path d="M178.6 109.6l2.2-2.2 2.2 2.2zM178.6 109.6l2.2-2.2 2.2 2.2z" fill-rule="evenodd" fill="#00f" stroke="#00f" stroke-width=".2"/>
<path d="M169.8 98.6l.7 .7 1.3-1.3 1.3 1.3 1.4-1.3 1.3 1.3 .6-.7M180.8 89.8l.7 .7 1.3-1.3 1.3 1.3 1.3-1.3 1.4 1.3 .7-.7M167.6 107.4l.7 .7-1.3 1.3 1.3 1.3-1.3 1.4 1.3 1.3-.7 .6" fill="none" stroke="#00f" stroke-width=".2"/>
<path d="M24.8 48v2.2M119.3 65.6h13.2M132.5 98.6h-8.8v17.6h66M152.2 98.6h15.4M178.6 89.8v8.8h2.2M189.7 89.8v2.2M180.8 105.2h8.9v6.6M180.8 111.8v2.2h8.9" fill="none" stroke="#000080" stroke-width=".2"/>
<g fill="#800000" stroke="#800000" stroke-width=".2">
<circle cx="178.6" cy="98.6" r=".38"/>
<circle cx="189.6" cy="105.2" r=".4"/>
<circle cx="167.6" cy="116.2" r=".38"/>
<circle cx="189.6" cy="89.8" r=".4"/>
<circle cx="180.8" cy="114" r=".38"/>
<circle cx="119.3" cy="65.6" r=".38"/>
<circle cx="132.5" cy="65.6" r=".38"/>
<circle cx="231.4" cy="72.2" r=".38"/>
<circle cx="220.3" cy="72.2" r=".38"/>
<circle cx="220.3" cy="81" r=".38"/>
<circle cx="231.4" cy="94.2" r=".38"/>
<circle cx="220.3" cy="94.2" r=".38"/>
<circle cx="231.4" cy="103" r=".38"/>
<circle cx="220.3" cy="103" r=".38"/>
<circle cx="220.3" cy="61.2" r=".38"/>
<circle cx="220.3" cy="114" r=".38"/>
<circle cx="244.5" cy="48" r=".4"/>
<circle cx="211.5" cy="48" r=".38"/>
<circle cx="244.5" cy="72.2" r=".4"/>
<circle cx="253.3" cy="94.2" r=".38"/>
<circle cx="244.5" cy="59" r=".4"/>
<circle cx="242.3" cy="94.2" r=".4"/>
<circle cx="211.5" cy="61.2" r=".38"/>
<circle cx="211.5" cy="87.6" r=".38"/>
<circle cx="220.3" cy="87.6" r=".38"/>
<circle cx="231.4" cy="59" r=".38"/>
<circle cx="231.4" cy="48" r=".38"/>
<circle cx="220.3" cy="48" r=".38"/>
<circle cx="242.3" cy="103" r=".4"/>
<circle cx="117.1" cy="142.6" r=".38"/>
<circle cx="24.8" cy="50.2" r=".38"/>
</g>
<text font-size="3.6" fill="#000080" x="189.7" y="183.6">MM420-2.2KW(380V)-DB1</text>
<text font-size="2.4" fill="#000080" x="205" y="190.5">http://liheming.jimdo.com</text>
<g font-size="2">
<text x="42.8" y="37.6">1</text>
<text x="105.9" y="37.6">2</text>
<text x="169" y="37.6">3</text>
<text x="232" y="37.6">4</text>
<text x="13.2" y="57.4">D</text>
<text x="108.5" y="54.1">1</text>
<text x="114" y="55.2">Vin</text>
<text x="119.9" y="59.9" transform="rotate(-90 119.9 59.9)">GND</text>
<text x="120.6" y="55.2">Vout</text>
<text x="129.2" y="54.1">3</text>
<text x="261.5" y="57.4">D</text>
<text x="118.8" y="65.6" transform="rotate(-90 118.8 65.6)">2</text>
<text x="138.2" y="86">1</text>
<text x="138.2" y="88.2">3</text>
<text x="145.7" y="86">2</text>
<text x="145.7" y="88.2">4</text>
<text x="42.9" y="94.5" transform="rotate(-90 42.9 94.5)">8</text>
<text x="45.1" y="94.5" transform="rotate(-90 45.1 94.5)">7</text>
<text x="47.3" y="94.5" transform="rotate(-90 47.3 94.5)">6</text>
<text x="49.5" y="94.5" transform="rotate(-90 49.5 94.5)">5</text>
<text x="138.2" y="90.4">5</text>
<text x="138.2" y="92.6">7</text>
<text x="138.2" y="94.8">9</text>
<text x="144.8" y="94.8">10</text>
<text x="145.7" y="90.4">6</text>
<text x="145.7" y="92.6">8</text>
<text x="13.2" y="99.2">C</text>
<text x="42.9" y="99.5" transform="rotate(-90 42.9 99.5)">1</text>
<text x="45.1" y="99.5" transform="rotate(-90 45.1 99.5)">2</text>
<text x="47.3" y="99.5" transform="rotate(-90 47.3 99.5)">3</text>
<text x="49.5" y="99.5" transform="rotate(-90 49.5 99.5)">4</text>
<text x="138.2" y="97">11</text>
<text x="138.2" y="99.2">13</text>
<text x="138.2" y="101.4">15</text>
<text x="144.8" y="97">12</text>
<text x="144.8" y="99.2">14</text>
<text x="144.8" y="101.4">16</text>
<text x="261.5" y="99.2">C</text>
<text x="138.2" y="103.6">17</text>
<text x="144.8" y="103.6">18</text>
<text x="195.3" y="112.4">1</text>
<text x="105.2" y="116.8">1</text>
<text x="105.2" y="119">2</text>
<text x="110.5" y="119">7</text>
<text x="110.5" y="116.8">8</text>
<text x="195.3" y="114.6">2</text>
<text x="195.3" y="116.8">3</text>
<text x="105.2" y="121.2">3</text>
<text x="105.2" y="123.4">4</text>
<text x="110.5" y="123.4">5</text>
<text x="110.5" y="121.2">6</text>
<text x="13.4" y="141.1">B</text>
<text x="261.7" y="141.1">B</text>
<text x="45.1" y="169.3" transform="rotate(-90 45.1 169.3)">8</text>
<text x="47.3" y="169.3" transform="rotate(-90 47.3 169.3)">7</text>
<text x="49.5" y="169.3" transform="rotate(-90 49.5 169.3)">6</text>
<text x="51.7" y="169.3" transform="rotate(-90 51.7 169.3)">5</text>
<text x="45.1" y="174.4" transform="rotate(-90 45.1 174.4)">1</text>
<text x="47.3" y="174.4" transform="rotate(-90 47.3 174.4)">2</text>
<text x="49.5" y="174.4" transform="rotate(-90 49.5 174.4)">3</text>
<text x="51.7" y="174.4" transform="rotate(-90 51.7 174.4)">4</text>
<text x="13.2" y="182.9">A</text>
<text x="184.1" y="181.8">Title</text>
<text x="261.5" y="182.9">A</text>
<text x="184.1" y="188.4">Size</text>
<text x="185.3" y="191.7">A4</text>
<text x="195.2" y="188.4">Number</text>
<text x="239.1" y="188.4">Revision</text>
<text x="184.1" y="195">Date:</text>
<text x="184.1" y="197.2">File:</text>
<text x="194.1" y="195">19-Dec-2010</text>
<text x="194.1" y="197.2">D:\</text>
<text x="202.4" y="197.2">\tu20101013\</text>
<text x="226.6" y="197.2">.</text>
<text x="227" y="197.2">ddb</text>
<text x="228.1" y="195">Sheet</text>
<text x="228.1" y="197.2">Drawn By:</text>
<text x="234.4" y="195">of</text>
<text x="42.8" y="200.5">1</text>
<text x="105.9" y="200.5">2</text>
<text x="169" y="200.5">3</text>
<text x="232" y="200.5">4</text>
</g>
<g font-size="2" fill="#800000">
<text x="21.1" y="44.2">P</text>
<text x="132.9" y="44.2">S27V</text>
<text x="209.8" y="45.3">DC+</text>
<text x="247.2" y="46.4">DCRECTP1</text>
<text x="18.7" y="50.8">H0V</text>
<text x="20.9" y="48.6">N</text>
<text x="185.9" y="48.6">H18V5</text>
<text x="247.2" y="48.6">DCRECTP</text>
<text x="132.9" y="55.2">S24V</text>
<text x="247.2" y="59.6">TT0V</text>
<text x="183.9" y="61.8">RELAYD</text>
<text x="223" y="61.8">P</text>
<text x="135.1" y="66.2">S0V</text>
<text x="117.5" y="77.2">S6V5</text>
<text x="247.2" y="72.8">TTN15</text>
<text x="104.4" y="88.2">U24V</text>
<text x="125.5" y="86">S6V5</text>
<text x="154.9" y="86">S6V5</text>
<text x="187.5" y="87.1">S24V</text>
<text x="125.5" y="94.8">S27V</text>
<text x="126.6" y="92.6">+5V</text>
<text x="127.8" y="90.4">IN</text>
<text x="154.9" y="90.4">OUT</text>
<text x="154.9" y="94.8">S27V</text>
<text x="104.4" y="99.2">U0V</text>
<text x="125.5" y="101.4">U24V</text>
<text x="154.9" y="101.4">U24V</text>
<text x="126.3" y="103.6">U0V</text>
<text x="154.9" y="103.6">U0V</text>
<text x="166.1" y="102.5">+5V</text>
<text x="95.8" y="116.8">+5V</text>
<text x="117.5" y="116.8">+5V</text>
<text x="218.9" y="117.9">DC-</text>
<text x="50.8" y="128.9">H18V5</text>
<text x="193.8" y="131.1">DCRECTP1</text>
<text x="233.6" y="133.3">H3V3</text>
<text x="112.5" y="143.3">P1</text>
<text x="249.3" y="147.7">36</text>
<text x="110.7" y="156.5">DC+</text>
<text x="201.1" y="158.7">TTN15V</text>
<text x="22.2" y="164.2">H18V5</text>
<text x="84.6" y="165.3">H3V3</text>
<text x="201.1" y="167.5">TT0V</text>
</g>
<g font-size="2" fill="#000080">
<text x="27" y="42.2">L200</text>
<text x="31.4" y="47.2">C200</text>
<text x="45.3" y="47.5">R200</text>
<text x="84.2" y="43.1">T200</text>
<text x="103.7" y="47.5">DIODE</text>
<text x="31.4" y="49.4">472</text>
<text x="45.3" y="49.7">330K</text>
<text x="77.6" y="51.6">D208</text>
<text x="77.6" y="53.8">DIODE</text>
<text x="213.4" y="53.8">RL700</text>
<text x="233.3" y="53.8">Y5X</text>
<text x="246.7" y="53.8">10u/35V</text>
<text x="45.3" y="58.5">R219</text>
<text x="92.7" y="58.5">DIODE</text>
<text x="104" y="58.3">C2310</text>
<text x="128.1" y="58.5">IC201</text>
<text x="221.1" y="54.1">R700</text>
<text x="221.1" y="56.3">220R</text>
<text x="29.2" y="62.7">C213</text>
<text x="29.2" y="64.9">33u/25V</text>
<text x="45.3" y="60.7">330K</text>
<text x="77.6" y="62.7">D209</text>
<text x="77.6" y="64.9">DIOD</text>
<text x="82.4" y="64.9">E</text>
<text x="104" y="60.5">120u/35V</text>
<text x="128.1" y="60.7">7824</text>
<text x="196.2" y="63.6">120R</text>
<text x="213.8" y="64.9">C712</text>
<text x="222.6" y="64.9">C717</text>
<text x="104" y="71.5">C209</text>
<text x="117.1" y="71.5">C215</text>
<text x="213.8" y="67.1">470u</text>
<text x="222.6" y="71">R710</text>
<text x="222.6" y="67.1">470u</text>
<text x="233.3" y="67.1">Y5X</text>
<text x="246.7" y="67.1">10u/35V</text>
<text x="35.8" y="73.7">104</text>
<text x="77.6" y="73.7">D210</text>
<text x="77.6" y="75.9">DIOD</text>
<text x="82.4" y="75.9">E</text>
<text x="104" y="73.7">470u/10V</text>
<text x="117.1" y="73.7">470u/10V</text>
<text x="222.6" y="74.6">47K</text>
<text x="49" y="79">10R</text>
<text x="59.8" y="80.5">A7</text>
<text x="92.7" y="80.5">DIODE</text>
<text x="141.3" y="82.7">PL1</text>
<text x="222.6" y="79.8">R711</text>
<text x="222.6" y="83.4">47K</text>
<text x="60" y="87.8">47R</text>
<text x="78.7" y="84.7">TR200</text>
<text x="78.7" y="86.9">K2225</text>
<text x="35.8" y="93.5">104</text>
<text x="51.2" y="95.9">3844A</text>
<text x="71" y="91.3">CAP</text>
<text x="92.7" y="91.5">DIODE</text>
<text x="104" y="91.3">C208</text>
<text x="104" y="93.5">120u/35V</text>
<text x="180.8" y="92.2">6.8K</text>
<text x="222.6" y="93">R712</text>
<text x="58.4" y="98.1">12K</text>
<text x="69.4" y="98.1">100R</text>
<text x="169.8" y="101">1K</text>
<text x="191.9" y="98.1">FZT751</text>
<text x="222.6" y="96.6">47K</text>
<text x="222.6" y="101.9">R713</text>
<text x="233.3" y="97.9">Y5X</text>
<text x="244.3" y="97.9">Y5X</text>
<text x="70.8" y="106.9">CAP</text>
<text x="80.4" y="104.7">3R6*3</text>
<text x="222.6" y="105.4">47K</text>
<text x="233.6" y="105.4">10K</text>
<text x="244.5" y="105.4">10K</text>
<text x="37.8" y="111.3">CAP</text>
<text x="60" y="108.9">CAP</text>
<text x="106.1" y="113.5">U?</text>
<text x="168.3" y="111.3">10K</text>
<text x="194.1" y="109.1">PL2</text>
<text x="213.8" y="108.9">C711</text>
<text x="213.8" y="111.1">470u</text>
<text x="222.6" y="108.9">C716</text>
<text x="222.6" y="111.1">470u</text>
<text x="35.8" y="116.4">82K</text>
<text x="35.8" y="123">5.6K</text>
<text x="46.8" y="123">68K</text>
<text x="194.1" y="120.1">CON3</text>
<text x="27.7" y="126.7">22R</text>
<text x="35.6" y="128.9">D?</text>
<text x="45.3" y="126.7">33K</text>
<text x="66.5" y="126.5">C214</text>
<text x="66.5" y="128.7">39u/35V</text>
<text x="104" y="126.7">24C02</text>
<text x="35.6" y="135.6">A7</text>
<text x="73" y="135.6">DIODE</text>
<text x="145.5" y="137.8">CAP</text>
<text x="211.6" y="136.2">4.7K</text>
<text x="42.4" y="142.8">680R</text>
<text x="62.1" y="140">1E</text>
<text x="174.9" y="140">33K</text>
<text x="236.4" y="142.2">4.7K</text>
<text x="35.6" y="144.4">CAP</text>
<text x="51.8" y="148.8">100R</text>
<text x="117.8" y="148.8">R714</text>
<text x="121.5" y="145">220R</text>
<text x="132.5" y="145">47K</text>
<text x="143.5" y="145">100K</text>
<text x="189.8" y="144.6">TL082</text>
<text x="191.9" y="148.8">5</text>
<text x="198.4" y="148.8">8</text>
<text x="213.5" y="146.6">CAP</text>
<text x="226.7" y="145">U?</text>
<text x="238" y="149.4">120R</text>
<text x="117.8" y="151">0.003R</text>
<text x="141.3" y="151">2</text>
<text x="141.3" y="155.4">3</text>
<text x="152.2" y="153.2">1</text>
<text x="191.9" y="153.2">6</text>
<text x="198.4" y="155.4">4</text>
<text x="202.8" y="151">7</text>
<text x="224.5" y="154.7">SDH615A</text>
<text x="121.5" y="158.2">220R</text>
<text x="132.5" y="158.2">47K</text>
<text x="156.6" y="156">4.7K</text>
<text x="167.6" y="159.6">CAP</text>
<text x="174.9" y="162">10K</text>
<text x="181.5" y="162">1K</text>
<text x="62.1" y="167">330R</text>
<text x="73.2" y="167">330R</text>
<text x="141.9" y="164.2">100K</text>
<text x="147.7" y="162.2">TL082</text>
<text x="189.7" y="164">CAP</text>
<text x="200.6" y="164">CAP</text>
<text x="25.5" y="170.8">R205</text>
<text x="25.5" y="173">270R</text>
<text x="32.1" y="170.8">R206</text>
<text x="32.1" y="173">270R</text>
<text x="53.4" y="170.8">LM317</text>
<text x="27" y="183.8">10u/35V</text>
<text x="60.6" y="184">1.2K</text>
<text x="246.7" y="190.6">V1.0</text>
<text x="246.7" y="195">1/3</text>
</g>
</svg>
